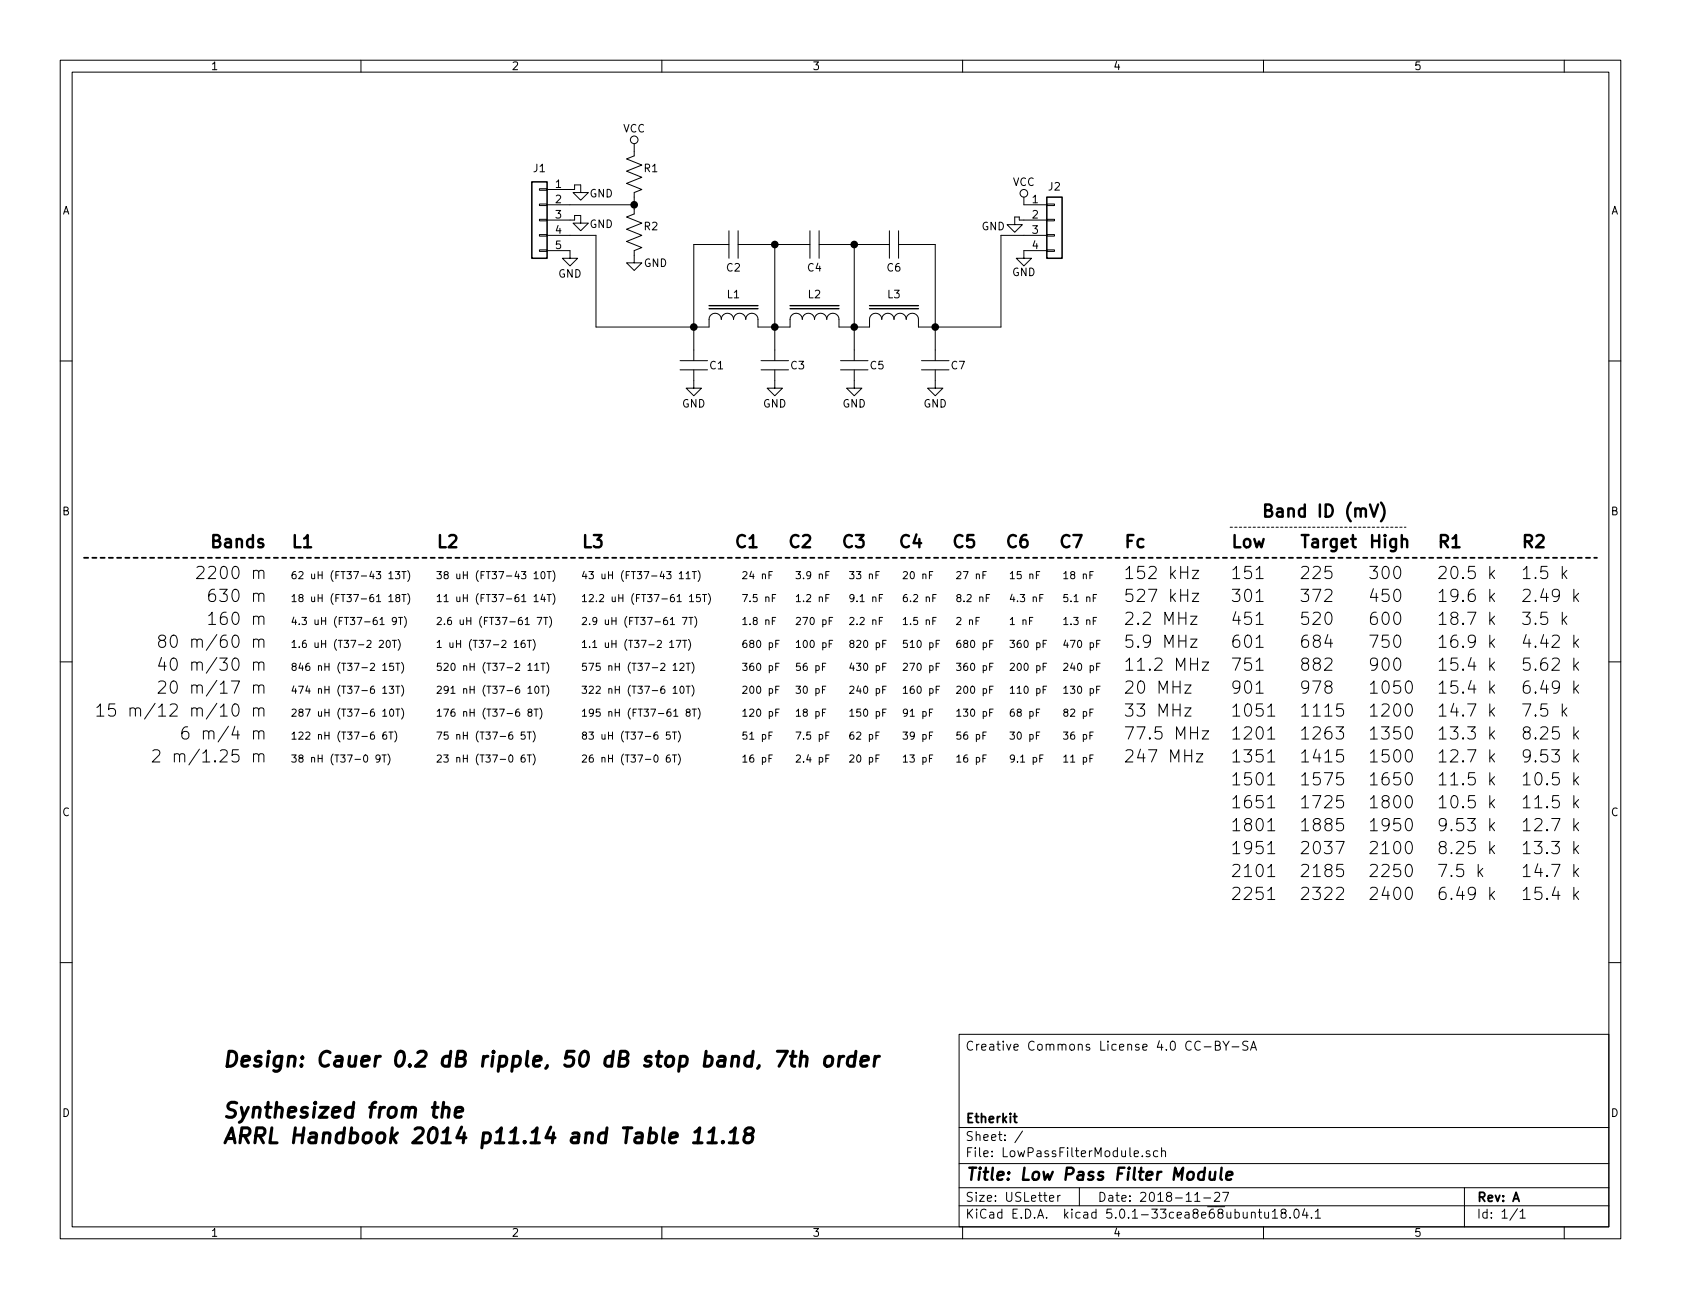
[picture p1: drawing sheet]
<svg xmlns="http://www.w3.org/2000/svg" width="279mm" height="216mm" viewBox="0 0 279 216" stroke-linecap="round" stroke-linejoin="round" font-family="sans-serif">
<g fill="none" stroke="#000" stroke-width=".17">
<path d="M10 10h259.4v195.9h-259.4zM12 12h255.4v191.9h-255.4zM60 10v2M110 10v2M160 10v2M210 10v2M260 10v2M89.7 39h1.2v.2h-1.2zM89.7 36.4h1.2v.3h-1.2zM89.7 33.9h1.2v.3h-1.2zM89.7 31.4h1.2v.2h-1.2zM90.9 39.1h8.2v15.3h18.8v-1.3a1.02 1.02 0 0 1 1-1 1.02 1.02 0 0 1 1 1 1.02 1.02 0 0 1 1-1 1.02 1.02 0 0 1 1 1 1.02 1.02 0 0 1 1-1 1.02 1.02 0 0 1 1.1 1 1.02 1.02 0 0 1 1-1 1.02 1.02 0 0 1 1 1v1.3h5.3v-1.4a1.02 1.02 0 0 1 1.1-.9 1.02 1.02 0 0 1 .9 1 1.02 1.02 0 0 1 1.1-1 1.02 1.02 0 0 1 1 1 1.02 1.02 0 0 1 1-1 1.02 1.02 0 0 1 1 1 1.02 1.02 0 0 1 1-1 1.02 1.02 0 0 1 1 1v1.3h5.1v-1.4a1.02 1.02 0 0 1 1.1-.9 1.02 1.02 0 0 1 1 1 1.02 1.02 0 0 1 1-1 1.02 1.02 0 0 1 1 1 1.02 1.02 0 0 1 1-1 1.02 1.02 0 0 1 1 1 1.02 1.02 0 0 1 1-1 1.02 1.02 0 0 1 1.1 1v1.3h13.7v-15.3h7.6"/>
<path d="M90.9 36.6h4.6v-.8h1v1.3h1.3l-1.3 1.3-1.3-1.3h1.3M90.9 31.5h4.6v-.8h1v1.3h1.3l-1.3 1.3-1.3-1.3h1.3M90.9 34h14.5M105.4 23.9v2l-1.3 .5 2.6 1-2.6 1 2.6 1.1-2.6 1 2.6 1-1.3 .5v3.6l-1.3 .5 2.6 1-2.6 1 2.6 1-2.6 1 2.6 1-1.3 .6v2h1.3l-1.3 1.3-1.3-1.3h1.3M121.2 38.4v4.5M122.7 38.4v4.5M134.6 38.4v4.5M136.1 38.4v4.5M147.8 38.4v4.5M149.4 38.4v4.5M170.2 32.8v1.2h3.8M174 39h1.3v.2h-1.3z"/>
<path d="M174 36.4h1.3v.3h-1.3zM174 33.9h1.3v.3h-1.3zM174 36.6h-4.6v-.5h-.7v1.2h1.2l-1.2 1.3-1.3-1.3h1.3M10 60h2M89.7 41.5h1.2v.3h-1.2zM90.9 41.7h3.8v1.2h1.3l-1.3 1.3-1.2-1.3h1.2M113 59.9h4.6M121.2 40.6h-5.9v19.3M122.7 40.6h11.9M126.5 59.9h4.6M128.8 40.6v19.3M136.1 40.6h11.7"/>
<path d="M139.7 59.9h4.6M142 40.6v19.3M149.4 40.6h6v19.3M153.2 59.9h4.5M174 41.5h1.3v.3h-1.3zM174 41.7h-3.8v1.2h1.2l-1.2 1.3-1.3-1.3h1.3M267.4 60h2M113 61.5h4.6M115.3 61.5v3h1.3l-1.3 1.3-1.3-1.3h1.3M126.5 61.5h4.6M128.8 61.5v3h1.2l-1.2 1.3-1.3-1.3h1.3M139.7 61.5h4.6"/>
<path d="M142 61.5v3h1.3l-1.3 1.3-1.3-1.3h1.3M153.2 61.5h4.5M155.4 61.5v3h1.3l-1.3 1.3-1.2-1.3h1.2M32.7 94.3l.3-.2h.5a.54 .54 0 0 1 .3 .9l-1.1 1.2h1.2M35.7 97.9a.8 .8 0 0 0-1 .9l.1 1a.65 .65 0 0 0 .9 .1l.1-.3v-.5l-.1-.3a.65 .65 0 0 0-.9 .1l-.1 .2M64.6 99.2l.4-.4v1.2M64.6 95.4l.4-.4v1.2M64.6 100h.7M64.6 96.2h.7M65.7 95h.7l-.3 .5 .3 .1v.5l-.2 .1-.5-.1M66 99.3l-.2-.3 .2-.2h.2l.2 .2v.2l-.4 .1-.2 .2v.4l.2 .1 .3-.1 .1-.1v-.3l-.2-.2M66.8 98.8h.7"/>
<path d="M66.8 95h.7M67.1 95v1.2M67.1 98.8v1.2M67.8 98.7a1.38 1.38 0 0 1 0 1.8M67.8 94.8a1.38 1.38 0 0 1 0 1.8M88.8 99.2l.3-.4v1.2M88.8 95.4l.3-.4v1.2M88.8 100h.7M88.8 96.2h.7M90 95.1l.2-.1a.65 .65 0 0 1 .4 .6 .65 .65 0 0 1-.4 .6l-.2-.1-.1-.4zM90.2 98.8l-.3 .8h.8M90.5 99.2v.8"/>
<path d="M90.9 98.8h.7M90.9 95h.7M91.3 95v1.2M91.3 98.8v1.2M91.9 98.7a1.38 1.38 0 0 1 0 1.8M91.9 94.8a1.38 1.38 0 0 1 0 1.8M112.9 95.4l.3-.4v1.2M112.9 96.2h.7M114 95.4l.4-.4v1.2M114 96.2h.7M114.6 99.2l.3-.4v1.2M114.6 100h.7"/>
<path d="M115.1 95h.6M115.4 95v1.2M116 94.8a1.38 1.38 0 0 1 0 1.8M116.4 98.8h-.6l-.1 .6 .2-.1h.4l.1 .5-.2 .2-.5-.1M116.8 98.8h.6M117.1 98.8v1.2M117.7 98.7a1.31 1.31 0 0 1 0 1.8M127.8 95.6h.4M128.4 95h-.6v1.2M128.4 99.4h.4M128.9 98.8h-.5v1.2M137.3 99.4h.4"/>
<path d="M137.3 95.6h.4M137.8 98.8h-.5v1.2M137.8 95h-.5v1.2M145.6 95.6h.4M146.2 95h-.6v1.2M146.2 99.4h.4M146.7 98.8h-.5v1.2M154.5 95.6h.4M155 95h-.5v1.2M155 99.4h.4M155.6 98.8h-.6v1.2M163.4 95.6h.4"/>
<path d="M163.9 95h-.5v1.2M163.9 99.4h.4M164.5 98.8h-.6v1.2M172.3 95.6h.3M172.8 95h-.5v1.2M172.8 99.4h.4M173.4 98.8h-.6v1.2M181.2 95.6h.3M181.7 95h-.5v1.2M181.7 99.4h.4M182.3 98.8h-.6v1.2M198.2 94.8h1l-1 1.4h1"/>
<path d="M198.2 98.6h1l-1 1.4h1M208.8 96.2h1.2M208.8 100h1.2M247.6 94.1v2.1M247.6 97.9v2.1M247.8 95.4l.6 .8M247.8 99.2l.6 .8M248.4 94.8l-.8 .8M248.4 98.6l-.8 .8M259.9 95.4l.5 .8M260.4 94.8l-.7 .8M261.6 97.9v2.1"/>
<path d="M261.8 99.2l.6 .8M262.4 98.6l-.8 .8M10 110h2M16.1 117.6l.6-.6v2M16.1 119h1.2M19.1 117h-1l-.1 1 .3-.2 .7 .1 .2 .2-.1 .7-.3 .2h-.5l-.3-.2M21.6 117.9a.51 .51 0 0 1 .9 .1v1M21.6 117.7v1.3M22.5 118l.1-.2a.49 .49 0 0 1 .8 .2v1M26.4 113.4l.2-.2h.5a.53 .53 0 0 1 .3 .8l-1.1 1.2h1.2M26.7 106.4l-.3-.4 .2-.3a.67 .67 0 0 1 .8 0l.1 .2-.1 .3-.3 .2h-.4l-.3 .4v.4l.3 .4 .6-.1 .2-.3v-.4l-.4-.4M26.8 109.3l-.4 1.4h1.2"/>
<path d="M27.3 110v1.4M28.5 105.7a.49 .49 0 0 1 .5-.1 .49 .49 0 0 1 .4 .3 1.07 1.07 0 0 1-.6 1.7 1.28 1.28 0 0 1-.3-1.9zM28.5 109.6a.49 .49 0 0 1 .5-.2 .49 .49 0 0 1 .4 .4 1.07 1.07 0 0 1-.6 1.6 1.28 1.28 0 0 1-.3-1.8zM28.5 113.4a.49 .49 0 0 1 .5-.2 .49 .49 0 0 1 .4 .4 1.07 1.07 0 0 1-.6 1.6 1.28 1.28 0 0 1-.3-1.8zM34.7 102.3l.6-.5v2M34.7 103.8h1.1M63 106.6l.5-.2 .2 .4-.7 .8h.7M63.6 110.6l.4-.4v1.2M63.6 114.4l.4-.4v1.2M63.6 118.2l.4-.3v1.1M63.6 111.4h.7M63.6 115.2h.7"/>
<path d="M63.6 119h.7M64.3 106.6l.2-.2a.63 .63 0 0 1 .4 .6 .63 .63 0 0 1-.4 .6l-.2-.1-.1-.3zM64.7 114h.7l-.4 .5 .4 .1v.5l-.2 .1-.5-.1M64.9 118l.1-.1a.65 .65 0 0 1 .4 .6 .65 .65 0 0 1-.4 .5l-.1-.1-.2-.3zM65.2 106.4h.7M65.4 110.2h-.6l-.1 .6 .2-.1h.4l.1 .2v.4l-.2 .1-.5-.1M65.6 106.4v1.2M65.8 110.2h.6M65.8 114h.6M65.8 117.9h.6M65.9 103.1l-.2 .3h-.3l-.2-.3v-.3l.2-.2 .4 .1a.98 .98 0 0 1-.1 1.1h-.4M66.1 110.2v1.2"/>
<path d="M66.1 114v1.2M66.1 117.9v1.1M66.2 106.3a1.31 1.31 0 0 1 0 1.8M66.2 102.6h.7M66.6 102.6v1.2M66.8 110.1a1.38 1.38 0 0 1 0 1.8M66.8 113.9a1.38 1.38 0 0 1 0 1.8M66.8 117.7a1.38 1.38 0 0 1 0 1.8M67.2 102.5a1.38 1.38 0 0 1 0 1.8M85.5 106.8l.3-.4v1.2M85.5 107.6h.7M87.2 106.4l-.4 .2a.91 .91 0 0 0-.1 1h.5l.1-.5-.2-.2h-.4l-.1 .2"/>
<path d="M87.6 106.4h.7M87.8 110.6l.3-.4v1.2M87.8 114.4l.3-.4v1.2M87.8 111.4h.6M87.8 115.2h.6M88 118.4l-.2-.3 .2-.2 .4 .1-.1 .3a.4 .4 0 0 0-.5 .2 .4 .4 0 0 0 .2 .5h.3l.1-.2v-.2l-.2-.2M88 106.4v1.2M88.6 106.3a1.31 1.31 0 0 1 0 1.8M88.8 117.9h.7M88.9 110.6l.3-.4v1.2M88.9 111.4h.7M89 114.2l.2-.2a.65 .65 0 0 1 .4 .6 .65 .65 0 0 1-.4 .6l-.2-.1-.1-.3z"/>
<path d="M89.1 117.9v1.1M89.3 102.6h.8l-.5 1.2M89.7 117.7a1.38 1.38 0 0 1 0 1.8M89.9 110.2h.7M89.9 114h.7M90.2 110.2v1.2M90.2 114v1.2M90.4 102.6h.6M90.7 102.6v1.2M90.9 110.1a1.38 1.38 0 0 1 0 1.8M90.9 113.9a1.38 1.38 0 0 1 0 1.8M91.3 102.5a1.38 1.38 0 0 1 0 1.8"/>
<path d="M111.3 106.8l.4-.4v1.2M111.3 107.6h.7M111.9 110.6l.3-.4v1.2M111.9 114.4l.3-.4v1.2M111.9 111.4h.6M111.9 115.2h.6M112 119h.7M112.4 106.4h.8l-.5 1.2M113 110.4l.5-.2 .2 .4-.7 .8h.7M113.1 114.2l.2-.2a.65 .65 0 0 1 .4 .6 .65 .65 0 0 1-.4 .6l-.2-.1-.1-.3zM113.4 102.6h.8l-.5 1.2M113.5 106.4h.6"/>
<path d="M113.8 106.4v1.2M114 110.2h.7M114 114h.7M114.3 118.4l-.3-.3 .3-.2h.2l.2 .2v.2l-.4 .1-.3 .2 .1 .3 .2 .1h.3l.1-.2v-.2l-.2-.2M114.4 110.2v1.2M114.4 114v1.2M114.4 106.3a1.31 1.31 0 0 1 0 1.8M114.5 102.6h.7M114.8 102.6v1.2M115 110.1a1.38 1.38 0 0 1 0 1.8M115 113.9a1.38 1.38 0 0 1 0 1.8M115.1 117.9h.6"/>
<path d="M115.4 117.9v1.1M115.5 102.5a1.38 1.38 0 0 1 0 1.8M116 117.7a1.38 1.38 0 0 1 0 1.8M128.4 103.2h.4M128.9 102.6h-.5v1.2M128.9 107h.4M128.9 110.8h.4M128.9 114.6h.4M128.9 118.4h.4M129.5 106.4h-.6v1.2M129.5 110.2h-.6v1.2M129.5 114h-.6v1.2"/>
<path d="M129.5 117.9h-.6v1.1M136.7 110.8h.4M136.7 114.6h.4M136.7 118.4h.4M137.3 110.2h-.6v1.2M137.3 114h-.6v1.2M137.3 117.9h-.6v1.1M137.8 103.2h.4M137.8 107h.4M138.4 102.6h-.6v1.2M138.4 106.4h-.6v1.2M146.2 103.2h.4"/>
<path d="M146.7 102.6h-.5v1.2M146.7 107h.4M146.7 110.8h.4M146.7 114.6h.4M146.7 118.4h.4M147.3 106.4h-.6v1.2M147.3 110.2h-.6v1.2M147.3 114h-.6v1.2M147.3 117.9h-.6v1.1M154.5 118.4h.4M155 117.9h-.5v1.1M155 103.2h.4"/>
<path d="M155.6 102.6h-.6v1.2M155.6 107h.4M155.6 110.8h.4M155.6 114.6h.4M156.2 106.4h-.6v1.2M156.2 110.2h-.6v1.2M156.2 114h-.6v1.2M162.8 102.6h-.6v1.2M164.5 107h.4M164.5 110.8h.4M164.5 114.6h.4M164.5 118.4h.4"/>
<path d="M165.1 106.4h-.6v1.2M165.1 110.2h-.6v1.2M165.1 114h-.6v1.2M165.1 117.9h-.6v1.1M171.7 102.6h-.6v1.2M172.3 118.4h.3M172.8 117.9h-.5v1.1M173.4 107h.4M173.4 110.8h.4M173.4 114.6h.4M174 106.4h-.6v1.2M174 110.2h-.6v1.2"/>
<path d="M174 114h-.6v1.2M181.2 118.4h.3M181.7 117.9h-.5v1.1M181.7 103.2h.4M182.3 102.6h-.6v1.2M182.3 107h.4M182.3 110.8h.4M182.3 114.6h.4M182.9 106.4h-.6v1.2M182.9 110.2h-.6v1.2M182.9 114h-.6v1.2M196.9 113.8h1.1l-1.1 1.4h1.1"/>
<path d="M196.9 117.7h1.1l-1.1 1.3h1.1M197.9 102.4h1.1l-1.1 1.4h1.1M197.9 106.2h1.1l-1.1 1.4h1.1M199.8 110h1.1l-1.1 1.4h1.1M208.8 103.8h1.2M208.8 107.6h1.2M208.8 115.2h1.2M208.8 111.4h1.2M210.7 117.6l.6-.6v2M210.7 119h1.2M223.2 117h-1l-.1 1 .4-.2 .6 .1 .2 .2-.1 .7-.3 .2h-.4l-.4-.2M233.8 113.4a.49 .49 0 0 1 .5-.2 .49 .49 0 0 1 .3 .4 1.24 1.24 0 0 1-.3 1.6 .54 .54 0 0 1-.6-.4 1.66 1.66 0 0 1 .1-1.4z"/>
<path d="M233.8 117.2a.49 .49 0 0 1 .5-.2 .49 .49 0 0 1 .3 .4 1.24 1.24 0 0 1-.3 1.6 .54 .54 0 0 1-.6-.4 1.66 1.66 0 0 1 .1-1.4zM247.6 101.8v2M247.6 105.6v2M247.6 109.4v2M247.6 113.2v2M247.6 117v2M247.8 103l.6 .8M247.8 106.8l.6 .8M247.8 110.6l.6 .8M247.8 114.4l.6 .8M247.8 118.2l.6 .8M248.4 102.4l-.8 .8"/>
<path d="M248.4 106.2l-.8 .8M248.4 110l-.8 .8M248.4 113.8l-.8 .8M248.4 117.7l-.8 .7M259.9 103l.5 .8M259.9 118.2l.5 .8M260.4 102.4l-.7 .8M260.4 117.7l-.7 .7M261.6 105.6v2M261.6 109.4v2M261.6 113.2v2M261.8 106.8l.6 .8"/>
<path d="M261.8 110.6l.6 .8M261.8 114.4l.6 .8M262.4 106.2l-.8 .8M262.4 110l-.8 .8M262.4 113.8l-.8 .8M267.4 110h2M25.4 124.8l.3-.2h.5a.53 .53 0 0 1 .3 .9l-1.2 1.1h1.3M29 125.5a.52 .52 0 0 1 .7-.1l.1 .2v1M29 125.3v1.3M31.2 120.8a.83 .83 0 0 0-1 .9v.7l.2 .3 .6 .1 .3-.2 .1-.7-.2-.2-.6-.1-.4 .3M63.2 126l-.3 .2h-.3l-.1-.2 .1-.4 .3-.1 .2 .1a.78 .78 0 0 1-.3 1.1h-.2M63.5 125.5h.7"/>
<path d="M63.9 125.5v1.2M64.2 121.7h-.2l-.3 .2-.1 .7 .3 .3 .3-.1 .1-.4-.1-.2-.3-.1-.3 .3M64.5 125.3a1.31 1.31 0 0 1 0 1.8M64.6 121.7h.7M65 121.7v1.2M65.6 121.5a1.38 1.38 0 0 1 0 1.8M87.2 125.5l-.4 .1a.91 .91 0 0 0-.1 1h.5l.1-.4-.2-.3-.4 .1-.1 .2M87.2 121.7h-.5l-.1 .6 .2-.2 .4 .1 .1 .4-.2 .3-.5-.1M87.6 121.7h.7M87.6 125.5h.7M88 121.7v1.2M88 125.5v1.2"/>
<path d="M88.6 121.5a1.31 1.31 0 0 1 0 1.8M88.6 125.3a1.31 1.31 0 0 1 0 1.8M111.3 125.5l-.4 .1a.91 .91 0 0 0-.1 1h.5l.1-.4-.2-.3-.4 .1-.1 .2M111.4 121.7h-.6l-.1 .6 .2-.2 .4 .1 .1 .4-.2 .3-.5-.1M111.8 121.7h.6M111.8 125.5h.6M112.1 121.7v1.2M112.1 125.5v1.2M112.7 121.5a1.31 1.31 0 0 1 0 1.8M112.7 125.3a1.31 1.31 0 0 1 0 1.8M127.8 122.3h.4M127.8 126.1h.4"/>
<path d="M128.4 121.7h-.6v1.2M128.4 125.5h-.6v1.2M137.3 122.3h.4M137.3 126.1h.4M137.8 121.7h-.5v1.2M137.8 125.5h-.5v1.2M145.6 122.3h.4M145.6 126.1h.4M146.2 121.7h-.6v1.2M146.2 125.5h-.6v1.2M154.5 122.3h.4M154.5 126.1h.4"/>
<path d="M155 121.7h-.5v1.2M155 125.5h-.5v1.2M163.4 122.3h.4M163.4 126.1h.4M163.9 121.7h-.5v1.2M163.9 125.5h-.5v1.2M172.3 122.3h.3M172.8 121.7h-.5v1.2M172.8 126.1h.4M173.4 125.5h-.6v1.2M181.2 122.3h.3M181.2 126.1h.3"/>
<path d="M181.7 121.7h-.5v1.2M181.7 125.5h-.5v1.2M198.9 125.3h1l-1 1.3h1M199.8 121.5h1.1l-1.1 1.3h1.1M210.7 121.4l.6-.6v2M210.7 125.2l.6-.6v2M210.7 129l.6-.6v2.1M210.7 132.8l.6-.6v2.1M210.7 136.6l.6-.6v2.1M210.7 122.8h1.2M210.7 126.6h1.2M210.7 130.5h1.2"/>
<path d="M210.7 134.3h1.2M210.7 138.1h1.2M222.1 120.8h1.2l-.7 .8a.59 .59 0 0 1 .7 .3v.5l-.4 .4h-.5l-.3-.2M222.1 139.9h1.3l-.8 2M223.2 124.6h-1l-.1 1 .4-.2 .6 .1 .2 .3-.1 .6-.3 .2h-.4l-.4-.2M223.2 128.4h-1l-.1 1 .4-.2 .6 .1 .2 .3-.1 .7-.3 .2h-.4l-.4-.2M223.2 132.2h-1l-.1 1 .4-.2 .6 .1 .2 .3-.1 .7-.3 .2h-.4l-.4-.2M223.2 136h-1l-.1 1 .4-.2 .6 .1 .2 .3-.1 .7-.3 .2h-.4l-.4-.2M233.8 121a.49 .49 0 0 1 .5-.2 .49 .49 0 0 1 .3 .4 1.24 1.24 0 0 1-.3 1.6 .54 .54 0 0 1-.6-.4 1.66 1.66 0 0 1 .1-1.4zM233.8 124.8a.49 .49 0 0 1 .5-.2 .49 .49 0 0 1 .3 .4 1.24 1.24 0 0 1-.3 1.6 .54 .54 0 0 1-.6-.4 1.66 1.66 0 0 1 .1-1.4zM233.8 128.6a.49 .49 0 0 1 .5-.2 .49 .49 0 0 1 .3 .4 1.24 1.24 0 0 1-.3 1.7 .54 .54 0 0 1-.6-.5 1.66 1.66 0 0 1 .1-1.4zM233.8 132.4a.49 .49 0 0 1 .5-.2 .49 .49 0 0 1 .3 .4 1.24 1.24 0 0 1-.3 1.7 .54 .54 0 0 1-.6-.4 1.66 1.66 0 0 1 .1-1.5z"/>
<path d="M233.8 136.2a.49 .49 0 0 1 .5-.2 .49 .49 0 0 1 .3 .4 1.24 1.24 0 0 1-.3 1.7 .54 .54 0 0 1-.6-.4 1.66 1.66 0 0 1 .1-1.5zM247.6 120.8v2M247.6 124.6v2M247.6 128.4v2.1M247.6 132.2v2.1M247.6 136v2.1M247.6 139.9v2M247.8 122l.6 .8M247.8 125.9l.6 .7M247.8 129.7l.6 .8M247.8 133.5l.6 .8M247.8 137.3l.6 .8"/>
<path d="M248.4 121.5l-.8 .8M248.4 125.3l-.8 .8M248.4 129.1l-.8 .8M248.4 132.9l-.8 .8M248.4 136.7l-.8 .8M261.6 120.8v2M261.6 124.6v2M261.6 128.4v2.1M261.6 132.2v2.1M261.6 136v2.1M261.6 139.9v2M261.8 122l.6 .8"/>
<path d="M261.8 125.9l.6 .7M261.8 129.7l.6 .8M261.8 133.5l.6 .8M261.8 137.3l.6 .8M262.4 121.5l-.8 .8M262.4 125.3l-.8 .8M262.4 129.1l-.8 .8M262.4 132.9l-.8 .8M262.4 136.7l-.8 .8M10 160h2M210.7 140.4l.6-.5v2M210.7 144.2l.6-.5v2"/>
<path d="M210.7 148.1l.6-.6v2M210.7 141.9h1.2M210.7 145.7h1.2M210.7 149.5h1.2M222.1 147.7l.4-.2h.4a.54 .54 0 0 1 .3 .8l-1.1 1.2h1.2M223.2 143.7h-1l-.1 .9 .4-.2 .6 .1 .2 .3-.1 .7-.3 .2h-.4l-.4-.2M233.8 140a.49 .49 0 0 1 .5-.1 .49 .49 0 0 1 .3 .3 1.24 1.24 0 0 1-.3 1.7 .54 .54 0 0 1-.6-.4 1.66 1.66 0 0 1 .1-1.5zM233.8 143.8a.49 .49 0 0 1 .5-.1 .49 .49 0 0 1 .3 .3 1.24 1.24 0 0 1-.3 1.7 .54 .54 0 0 1-.6-.4 1.66 1.66 0 0 1 .1-1.5zM233.8 147.7a.49 .49 0 0 1 .5-.2 .49 .49 0 0 1 .3 .4 1.24 1.24 0 0 1-.3 1.6 .54 .54 0 0 1-.6-.4 1.66 1.66 0 0 1 .1-1.4zM245.9 144.9l.6 .8M246.5 144.3l-.8 .8M247.6 147.5v2"/>
<path d="M247.8 141.1l.6 .8M247.8 148.7l.6 .8M248.4 140.5l-.8 .8M248.4 148.1l-.8 .8M261.6 143.7v2M261.6 147.5v2M261.8 141.1l.6 .8M261.8 144.9l.6 .8M261.8 148.7l.6 .8M262.4 140.5l-.8 .8M262.4 144.3l-.8 .8M262.4 148.1l-.8 .8"/>
<path d="M267.4 160h2M159.4 171.9h108v32h-108zM200.2 174h1.1M202 173.8h.5l.2-.2v-.4l-.2-.1h-.5v1.4h.6l.2-.1v-.3l-.1-.3h-.2M203.3 173.1l.5 .7 .5-.7M203.8 173.8v.7M204.8 174h1.1M207.4 173.1h-.5l-.3 .2v.3l.7 .3 .1 .2-.1 .3a.62 .62 0 0 1-.7 .1M207.8 174.5l.6-1.4 .4 1.4M208 174.1h.7M159.4 197.4h108M159.4 193.4h108"/>
<path d="M159.4 187.4h108M170 188l-1.3 1.9M174.4 199.2l.8-.2-.1-.2-.4-.1-.3 .2 .1 .7h.6M175.8 198.7v1M176.2 198.7l-.3 .1-.1 .2M179.4 197.4v3M189.9 192.1v.2M191.1 191.3a.37 .37 0 0 0-.6 .2l.1 .2 .5 .1 .1 .2-.3 .3-.4-.1M192.4 191.3h-.4l-.3 .2 .1 .6 .2 .2 .4-.1M193.1 191.4v-.1a.37 .37 0 0 1 .6 .2v.8M193.1 190.8v1.5M198.6 199.7h.8"/>
<path d="M200.1 199.1h1.1M201.9 198.3l.2-.1h.3l.3 .1v.3v.2l-.9 .9h.9M203.2 198.2h1l-.6 1.5M243.4 197.4v6.5M60 203.9v2M110 203.9v2M159.4 200.4h108M160 203.9v2M209.1 201.5h.6M209.3 201v1.3l.4 .2M210 203.9v2M210.2 201.5l.1 .9 .3 .1 .2-.2"/>
<path d="M210.8 201.5v1M211.5 201.4l.4-.4v1.5M211.5 202.5h.8M213.2 201.6l-.2-.1v-.4a.48 .48 0 0 1 .6-.1l.2 .2-.1 .3-.6 .2-.2 .5 .3 .3h.3l.3-.3a.47 .47 0 0 0-.3-.6M214.4 202.3v.2M215.2 201.1l.3-.1a.91 .91 0 0 1 0 1.5l-.3-.2-.1-.4zM216.8 200.9l-.3 1.1h.9M217.2 201.5v1M218 202.3v.2M218.6 201.4l.4-.4v1.5M218.6 202.5h.9M252.2 200.9l-1.2 1.9"/>
<path d="M252.7 201.4l.4-.4v1.5M252.7 202.5h.8M260 203.9v2"/>
<circle cx="105.4" cy="23.2" r=".63"/>
<circle cx="170.2" cy="32.1" r=".63"/>
</g>
<path d="M227.7 83.8l.7 2.1 .7-2.1M229.5 83.5a2.33 2.33 0 0 1 0 3.1M200.2 194.8a.68 .68 0 0 0-1 .3v.8l.3 .2 .6-.1M200.3 194.1l-.3 2M201.1 194.8l-.1 1 .1 .2a.6 .6 0 0 0 .8-.1M202 194.8l-.1 1.3M203 194.1l-.2 1.7 .3 .3M203.8 195.4l1-.2v-.4h-.6l-.3 .2v1l.1 .1 .6-.1" fill="none" stroke="#000" stroke-width=".41"/>
<path d="M168.4 185.6h.6M168.7 185.1v1.3l.3 .2" fill="none" stroke="#000" stroke-width=".3"/>
<path d="M117.9 51.3h8.1M117.9 50.8h8.1M131.3 51.3h8.1M131.3 50.8h8.1M144.5 51.3h8.2M144.5 50.8h8.2" fill="none" stroke="#000" stroke-width=".23"/>
<g fill="#000" stroke="#000" stroke-width=".25">
<circle cx="105.4" cy="34" r=".51"/>
<circle cx="115.3" cy="54.4" r=".51"/>
<circle cx="128.8" cy="54.4" r=".51"/>
<circle cx="128.8" cy="40.6" r=".51"/>
<circle cx="142" cy="54.4" r=".51"/>
<circle cx="142" cy="40.6" r=".51"/>
<circle cx="155.4" cy="54.4" r=".51"/>
</g>
<path d="M14 92.7h251.4" fill="none" stroke="#000" stroke-width=".3" stroke-dasharray=".7 .7"/>
<path d="M204.5 87.6h29.2" fill="none" stroke="#000" stroke-width=".17" stroke-dasharray=".4 .4"/>
<g fill="none" stroke="#000" stroke-width=".51">
<path d="M129.2 174.7h1.7l-1.4 2.5M131.4 175.6h.9M131.8 174.7l-.3 2.2 .1 .2 .5 .1M133.1 175.8a.74 .74 0 0 1 1-.1l.1 .2-.2 1.3M133.2 174.7l-.3 2.5M137.3 175.8a.66 .66 0 0 1 .6-.3 .66 .66 0 0 1 .5 .5l-.1 .7a.67 .67 0 0 1-.6 .5 .67 .67 0 0 1-.7-.5l.1-.7zM139.5 175.6l-.2 1.6M140.3 175.6a.69 .69 0 0 0-.8 .4M142.1 175.7a.84 .84 0 0 0-1.2 .3l-.1 .7 .1 .3 .3 .2 .8-.1M142.3 174.7l-.4 2.5M143.1 176.4l1.2-.3v-.4l-.3-.1-.7 .1-.1 .2-.1 1 .3 .3 .7-.1M145.5 175.6l-.2 1.6"/>
<path d="M146.2 175.6a.69 .69 0 0 0-.8 .4M73.6 184.3a.63 .63 0 0 1 1.1 .1l-.2 1.3M73.7 183.2l-.3 2.5M75.7 184.9l1.2-.3-.1-.4-.2-.2-.7 .2-.3 1.1 .1 .3 .2 .1 .8-.1M115.3 189.9h1.4M115.5 188.2l.5-.4 .3-.3-.3 2.4M117.7 189.9h1.4M117.9 188.2l.5-.4 .3-.3-.3 2.4M120.2 189.7l.1 .1-.2 .1-.1-.1 .2-.1-.1 .2M121.2 189.9h1.4M121.4 188.2l.5-.4 .3-.3-.3 2.4M124.2 188.5a.49 .49 0 0 1-.2-.8 .81 .81 0 0 1 1-.1l.1 .1a.55 .55 0 0 1-.4 .8 .78 .78 0 0 0-1 .4 .78 .78 0 0 0 .4 1 .78 .78 0 0 0 .9-.4 .78 .78 0 0 0-.3-1"/>
</g>
<path d="M88.4 30.2h2.5v12.7h-2.5zM174 32.8h2.5v10.1h-2.5z" fill="none" stroke="#000" stroke-width=".25"/>
<g font-size="3.5">
<text x="36.8" y="177.3">Design: Cauer 0.2 dB ripple, 50 dB stop band, 7th order</text>
<text x="36.8" y="185.8">Synthesized from the</text>
<text x="36.8" y="190.1">ARRL Handbook 2014 p11.14 and Table 11.18</text>
</g>
<g font-size="2.8">
<text x="209.5" y="86">Band ID (mV)</text>
<text x="35.8" y="91.1">Bands</text>
<text x="48.3" y="91.1">L1</text>
<text x="72.4" y="91.1">L2</text>
<text x="96.5" y="91.1">L3</text>
<text x="121.9" y="91.1">C1</text>
<text x="130.8" y="91.1">C2</text>
<text x="139.7" y="91.1">C3</text>
<text x="150.1" y="91.1">C4</text>
<text x="159" y="91.1">C5</text>
<text x="167.8" y="91.1">C6</text>
<text x="176.7" y="91.1">C7</text>
<text x="186.7" y="91.1">Fc</text>
<text x="204.5" y="91.1">Low</text>
<text x="215.9" y="91.1">Target</text>
<text x="227.3" y="91.1">High</text>
<text x="238.8" y="91.1">R1</text>
<text x="252.7" y="91.1">R2</text>
<text x="34.8" y="96.3">2200 m</text>
<text x="36.4" y="100.1">630 m</text>
<text x="186.7" y="96.3">152 kHz</text>
<text x="186.7" y="100.1">527 kHz</text>
<text x="204.5" y="96.3">151</text>
<text x="204.5" y="100.1">301</text>
<text x="215.9" y="96.3">225</text>
<text x="215.9" y="100.1">372</text>
<text x="227.3" y="96.3">300</text>
<text x="227.3" y="100.1">450</text>
<text x="238.8" y="96.3">20.5 k</text>
<text x="238.8" y="100.1">19.6 k</text>
<text x="252.7" y="96.3">1.5 k</text>
<text x="252.7" y="100.1">2.49 k</text>
<text x="30.8" y="107.7">80 m/60 m</text>
<text x="36.4" y="103.9">160 m</text>
<text x="186.7" y="103.9">2.2 MHz</text>
<text x="186.7" y="107.7">5.9 MHz</text>
<text x="204.5" y="103.9">451</text>
<text x="204.5" y="107.7">601</text>
<text x="215.9" y="103.9">520</text>
<text x="215.9" y="107.7">684</text>
<text x="227.3" y="103.9">600</text>
<text x="227.3" y="107.7">750</text>
<text x="238.8" y="103.9">18.7 k</text>
<text x="238.8" y="107.7">16.9 k</text>
<text x="252.7" y="103.9">3.5 k</text>
<text x="252.7" y="107.7">4.42 k</text>
<text x="30.8" y="111.5">40 m/30 m</text>
<text x="186.7" y="111.5">11.2 MHz</text>
<text x="204.5" y="111.5">751</text>
<text x="215.9" y="111.5">882</text>
<text x="227.3" y="111.5">900</text>
<text x="238.8" y="111.5">15.4 k</text>
<text x="252.7" y="111.5">5.62 k</text>
<text x="23.5" y="119.1">15 m/12 m/10 m</text>
<text x="30.8" y="115.3">20 m/17 m</text>
<text x="186.7" y="115.3">20 MHz</text>
<text x="186.7" y="119.1">33 MHz</text>
<text x="204.5" y="115.3">901</text>
<text x="204.5" y="119.1">1051</text>
<text x="215.9" y="115.3">978</text>
<text x="215.9" y="119.1">1115</text>
<text x="227.3" y="115.3">1050</text>
<text x="227.3" y="119.1">1200</text>
<text x="238.8" y="115.3">15.4 k</text>
<text x="238.8" y="119.1">14.7 k</text>
<text x="252.7" y="115.3">6.49 k</text>
<text x="252.7" y="119.1">7.5 k</text>
<text x="33.9" y="122.9">6 m/4 m</text>
<text x="186.7" y="122.9">77.5 MHz</text>
<text x="204.5" y="122.9">1201</text>
<text x="215.9" y="122.9">1263</text>
<text x="227.3" y="122.9">1350</text>
<text x="238.8" y="122.9">13.3 k</text>
<text x="252.7" y="122.9">8.25 k</text>
<text x="30" y="126.7">2 m/1.25 m</text>
<text x="186.7" y="126.7">247 MHz</text>
<text x="204.5" y="126.7">1351</text>
<text x="204.5" y="130.6">1501</text>
<text x="215.9" y="126.7">1415</text>
<text x="215.9" y="130.6">1575</text>
<text x="227.3" y="126.7">1500</text>
<text x="227.3" y="130.6">1650</text>
<text x="238.8" y="126.7">12.7 k</text>
<text x="238.8" y="130.6">11.5 k</text>
<text x="252.7" y="126.7">9.53 k</text>
<text x="252.7" y="130.6">10.5 k</text>
<text x="204.5" y="134.4">1651</text>
<text x="215.9" y="134.4">1725</text>
<text x="227.3" y="134.4">1800</text>
<text x="238.8" y="134.4">10.5 k</text>
<text x="252.7" y="134.4">11.5 k</text>
<text x="204.5" y="138.2">1801</text>
<text x="204.5" y="142">1951</text>
<text x="215.9" y="138.2">1885</text>
<text x="215.9" y="142">2037</text>
<text x="227.3" y="138.2">1950</text>
<text x="227.3" y="142">2100</text>
<text x="238.8" y="138.2">9.53 k</text>
<text x="238.8" y="142">8.25 k</text>
<text x="252.7" y="138.2">12.7 k</text>
<text x="252.7" y="142">13.3 k</text>
<text x="204.5" y="145.8">2101</text>
<text x="204.5" y="149.6">2251</text>
<text x="215.9" y="145.8">2185</text>
<text x="215.9" y="149.6">2322</text>
<text x="227.3" y="145.8">2250</text>
<text x="227.3" y="149.6">2400</text>
<text x="238.8" y="145.8">7.5 k</text>
<text x="238.8" y="149.6">6.49 k</text>
<text x="252.7" y="145.8">14.7 k</text>
<text x="252.7" y="149.6">15.4 k</text>
<text x="160.4" y="196.2">Title: Low Pass Filter Module</text>
</g>
<g font-size="2.1">
<text x="160.4" y="174.6">Creative Commons License 4.0 CC-BY-SA</text>
<text x="160.4" y="189.6">Sheet: /</text>
<text x="160.4" y="186.6">Etherkit</text>
<text x="160.4" y="192.3">File: LowPassFilterModule.sch</text>
<text x="160.4" y="202.5">KiCad E.D.A. kicad 5.0.1-33cea8e68ubuntu18.04.1</text>
<text x="160.4" y="199.7">Size: USLetter</text>
<text x="182.4" y="199.7">Date: 2018-11-27</text>
<text x="245.4" y="199.7">Rev: A</text>
<text x="245.4" y="202.5">Id: 1/1</text>
</g>
<g font-size="1.8">
<text x="35" y="11.6">1</text>
<text x="85" y="11.6">2</text>
<text x="135" y="11.6">3</text>
<text x="185" y="11.6">4</text>
<text x="235" y="11.6">5</text>
<text x="103.6" y="22">VCC</text>
<text x="88.7" y="28.6">J1</text>
<text x="107.1" y="28.6">R1</text>
<text x="10.4" y="35.6">A</text>
<text x="92.4" y="31.2">1</text>
<text x="92.4" y="33.8">2</text>
<text x="98" y="32.8">GND</text>
<text x="168.3" y="30.9">VCC</text>
<text x="171.6" y="33.8">1</text>
<text x="174.3" y="31.7">J2</text>
<text x="267.8" y="35.6">A</text>
<text x="92.4" y="36.3">3</text>
<text x="92.4" y="38.9">4</text>
<text x="92.4" y="41.4">5</text>
<text x="98" y="37.9">GND</text>
<text x="107.1" y="38.3">R2</text>
<text x="163.1" y="38.3">GND</text>
<text x="171.6" y="36.3">2</text>
<text x="171.6" y="38.9">3</text>
<text x="171.6" y="41.4">4</text>
<text x="92.8" y="46.2">GND</text>
<text x="107" y="44.4">GND</text>
<text x="120.8" y="45.1">C2</text>
<text x="134.3" y="45.1">C4</text>
<text x="147.5" y="45.1">C6</text>
<text x="168.2" y="45.9">GND</text>
<text x="120.9" y="49.6">L1</text>
<text x="134.4" y="49.6">L2</text>
<text x="147.6" y="49.6">L3</text>
<text x="118" y="61.4">C1</text>
<text x="131.5" y="61.4">C3</text>
<text x="144.7" y="61.4">C5</text>
<text x="158.1" y="61.4">C7</text>
<text x="113.4" y="67.7">GND</text>
<text x="126.8" y="67.7">GND</text>
<text x="140" y="67.7">GND</text>
<text x="153.5" y="67.7">GND</text>
<text x="10.4" y="85.6">B</text>
<text x="267.8" y="85.6">B</text>
<text x="10.4" y="135.6">C</text>
<text x="267.8" y="135.6">C</text>
<text x="10.4" y="185.6">D</text>
<text x="267.8" y="185.6">D</text>
<text x="35" y="205.5">1</text>
<text x="85" y="205.5">2</text>
<text x="135" y="205.5">3</text>
<text x="185" y="205.5">4</text>
<text x="235" y="205.5">5</text>
</g>
<g font-size="1.7">
<text x="48.3" y="100.1">18 uH (FT37-61 18T)</text>
<text x="48.3" y="96.3">62 uH (FT37-43 13T)</text>
<text x="72.4" y="100.1">11 uH (FT37-61 14T)</text>
<text x="72.4" y="96.3">38 uH (FT37-43 10T)</text>
<text x="96.5" y="100.1">12.2 uH (FT37-61 15T)</text>
<text x="96.5" y="96.3">43 uH (FT37-43 11T)</text>
<text x="123.2" y="100.1">7.5 nF</text>
<text x="123.2" y="96.3">24 nF</text>
<text x="132.1" y="100.1">1.2 nF</text>
<text x="132.1" y="96.3">3.9 nF</text>
<text x="141" y="100.1">9.1 nF</text>
<text x="141" y="96.3">33 nF</text>
<text x="149.9" y="100.1">6.2 nF</text>
<text x="149.9" y="96.3">20 nF</text>
<text x="158.7" y="100.1">8.2 nF</text>
<text x="158.7" y="96.3">27 nF</text>
<text x="167.6" y="100.1">4.3 nF</text>
<text x="167.6" y="96.3">15 nF</text>
<text x="176.5" y="100.1">5.1 nF</text>
<text x="176.5" y="96.3">18 nF</text>
<text x="48.3" y="103.9">4.3 uH (FT37-61 9T)</text>
<text x="48.3" y="107.7">1.6 uH (T37-2 20T)</text>
<text x="72.4" y="103.9">2.6 uH (FT37-61 7T)</text>
<text x="72.4" y="107.7">1 uH (T37-2 16T)</text>
<text x="96.5" y="103.9">2.9 uH (FT37-61 7T)</text>
<text x="96.5" y="107.7">1.1 uH (T37-2 17T)</text>
<text x="123.2" y="103.9">1.8 nF</text>
<text x="123.2" y="107.7">680 pF</text>
<text x="132.1" y="103.9">270 pF</text>
<text x="132.1" y="107.7">100 pF</text>
<text x="141" y="103.9">2.2 nF</text>
<text x="141" y="107.7">820 pF</text>
<text x="149.9" y="103.9">1.5 nF</text>
<text x="149.9" y="107.7">510 pF</text>
<text x="158.7" y="103.9">2 nF</text>
<text x="158.7" y="107.7">680 pF</text>
<text x="167.6" y="103.9">1 nF</text>
<text x="167.6" y="107.7">360 pF</text>
<text x="176.5" y="103.9">1.3 nF</text>
<text x="176.5" y="107.7">470 pF</text>
<text x="48.3" y="111.5">846 nH (T37-2 15T)</text>
<text x="72.4" y="111.5">520 nH (T37-2 11T)</text>
<text x="96.5" y="111.5">575 nH (T37-2 12T)</text>
<text x="123.2" y="111.5">360 pF</text>
<text x="132.1" y="111.5">56 pF</text>
<text x="141" y="111.5">430 pF</text>
<text x="149.9" y="111.5">270 pF</text>
<text x="158.7" y="111.5">360 pF</text>
<text x="167.6" y="111.5">200 pF</text>
<text x="176.5" y="111.5">240 pF</text>
<text x="48.3" y="115.3">474 nH (T37-6 13T)</text>
<text x="48.3" y="119.1">287 uH (T37-6 10T)</text>
<text x="72.4" y="115.3">291 nH (T37-6 10T)</text>
<text x="72.4" y="119.1">176 nH (T37-6 8T)</text>
<text x="96.5" y="115.3">322 nH (T37-6 10T)</text>
<text x="96.5" y="119.1">195 nH (FT37-61 8T)</text>
<text x="123.2" y="115.3">200 pF</text>
<text x="123.2" y="119.1">120 pF</text>
<text x="132.1" y="115.3">30 pF</text>
<text x="132.1" y="119.1">18 pF</text>
<text x="141" y="115.3">240 pF</text>
<text x="141" y="119.1">150 pF</text>
<text x="149.9" y="115.3">160 pF</text>
<text x="149.9" y="119.1">91 pF</text>
<text x="158.7" y="115.3">200 pF</text>
<text x="158.7" y="119.1">130 pF</text>
<text x="167.6" y="115.3">110 pF</text>
<text x="167.6" y="119.1">68 pF</text>
<text x="176.5" y="115.3">130 pF</text>
<text x="176.5" y="119.1">82 pF</text>
<text x="48.3" y="122.9">122 nH (T37-6 6T)</text>
<text x="72.4" y="122.9">75 nH (T37-6 5T)</text>
<text x="96.5" y="122.9">83 uH (T37-6 5T)</text>
<text x="123.2" y="122.9">51 pF</text>
<text x="132.1" y="122.9">7.5 pF</text>
<text x="141" y="122.9">62 pF</text>
<text x="149.9" y="122.9">39 pF</text>
<text x="158.7" y="122.9">56 pF</text>
<text x="167.6" y="122.9">30 pF</text>
<text x="176.5" y="122.9">36 pF</text>
<text x="48.3" y="126.7">38 nH (T37-0 9T)</text>
<text x="72.4" y="126.7">23 nH (T37-0 6T)</text>
<text x="96.5" y="126.7">26 nH (T37-0 6T)</text>
<text x="123.2" y="126.7">16 pF</text>
<text x="132.1" y="126.7">2.4 pF</text>
<text x="141" y="126.7">20 pF</text>
<text x="149.9" y="126.7">13 pF</text>
<text x="158.7" y="126.7">16 pF</text>
<text x="167.6" y="126.7">9.1 pF</text>
<text x="176.5" y="126.7">11 pF</text>
</g>
</svg>
